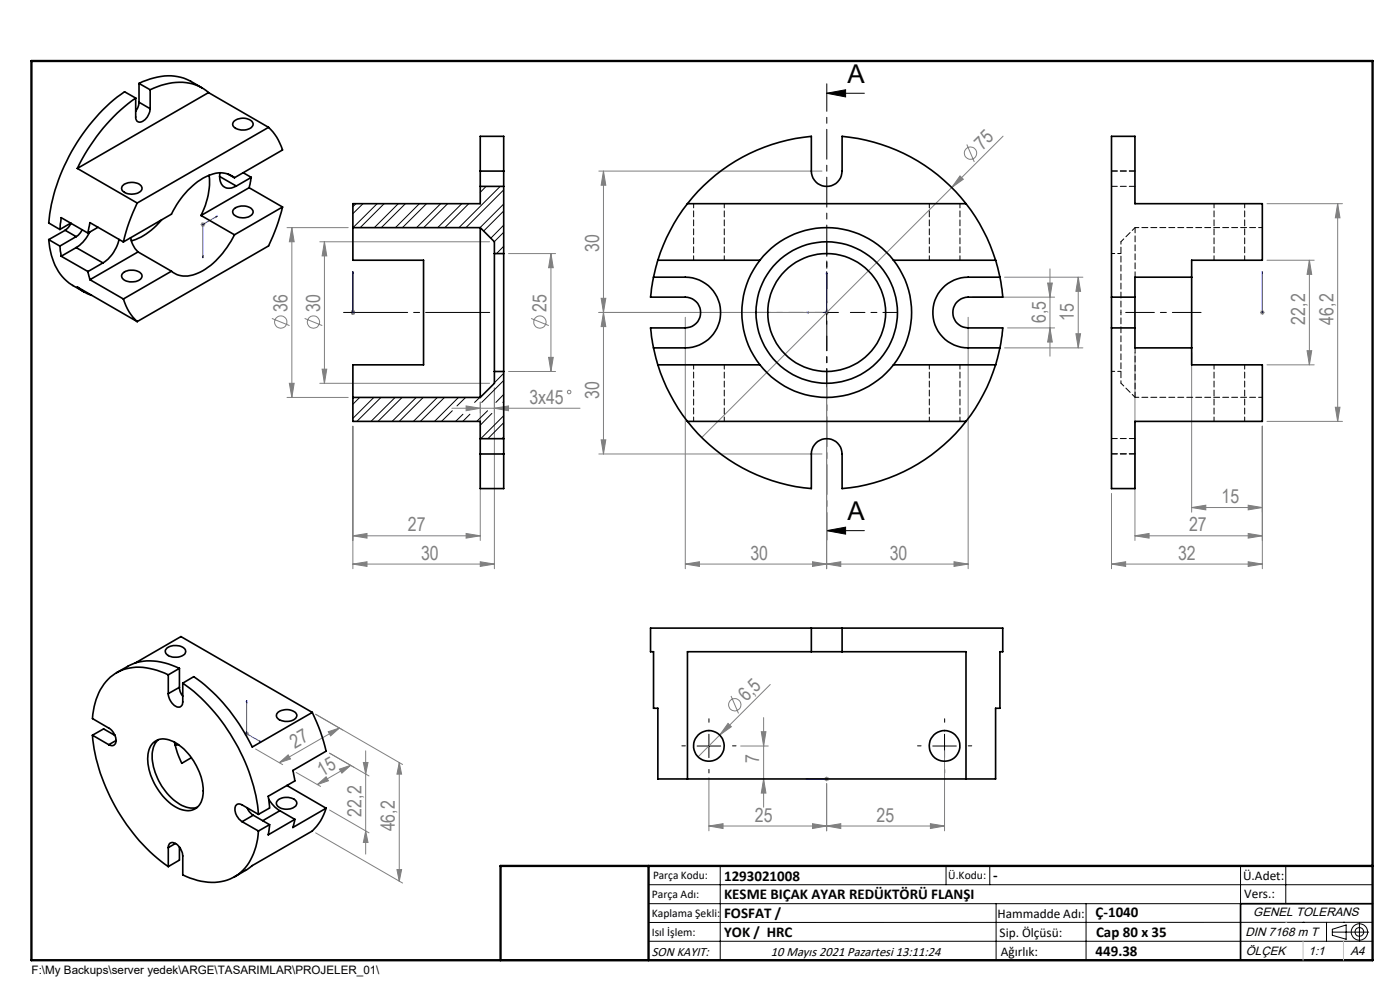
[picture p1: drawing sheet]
<svg xmlns="http://www.w3.org/2000/svg" width="297mm" height="210mm" viewBox="0 0 297 210" stroke-linecap="round" stroke-linejoin="round" font-family="sans-serif">
<g fill="none" stroke="#808080" stroke-width=".21">
<path d="M127 36.3h47.4M128 36.3l.5 3h-1zM128 36.3v60M203.7 37.3l.7 .7-2.5 1.8zM205.1 30.6l1.6 3.8M212.8 28.9l-63.9 63.9M42.5 47.6h1M42.7 47.3l.7 .7M43 47.1v1M43.4 47.3l-.7 .7M60.9 48.3h13M61.9 48.3v36"/>
<path d="M61.9 48.3l.5 3h-1zM67.8 51.3h36.1M68.8 51.3v30M68.8 51.3l.5 3h-1zM107.9 53.8h10M116.9 53.8v25M116.9 53.8l.5 3h-1zM213.1 58.8h16.6M222.7 57v18.6M228.7 58.8v15M228.7 58.8l.5 3h-1zM268.8 55.2h10"/>
<path d="M268.8 43.2h16M277.8 55.2l.5 3h-1zM277.8 55.2v22.2M283.8 43.2l.5 3h-1zM283.8 43.2v46.2M57.7 67.5l3.7 1.6M64.6 67.5l3.8 1.6M68.3 78.3h1l-.5 3zM74.4 66.3h1M74.5 65.9l.7 .7M74.9 65.8v1M75.2 65.9l-.7 .7"/>
<path d="M107.9 78.8h10M112.7 67.5l3.7 1.6M116.4 75.8h1l-.5 3zM127 66.3h47.4M127.5 63.3h1l-.5 3zM128 66.3l.5 3h-1zM145.4 67.3v53.3M174.9 66.3h1M175 65.9l.7 .7M175.4 65.8v1M175.7 65.9l-.7 .7M205.4 67.3v53.3"/>
<path d="M206.4 63h17.3M213.1 73.8h16.6M213.7 69.6h10M222.3 60h.9l-.5 3zM222.7 69.6l.5 3h-.9zM228.2 70.8h1l-.5 3zM240.8 74.8v39.8M252.8 74.8v33.8M267.3 66.3h1M267.4 65.9l.7 .7M267.8 65.8v1M268.1 65.9l-.7 .7"/>
<path d="M268.8 77.4h10M277.3 74.4h1l-.5 3zM60.9 84.3h13M61.4 81.3h1l-.5 3zM67.8 81.3h36.1M74.9 90.4v30.2M95.8 86.6h27.2M98.9 86.1l3 .5-3 .5zM101.9 85.3v29.3M104.9 86.6l3-.5v1zM104.9 82.3v38.3M127 96.3h47.4"/>
<path d="M127.5 93.3h1l-.5 3zM175.4 82.3v38.3M267.8 90.4v30.2M268.8 89.4h16M283.3 86.4h1l-.5 3zM74.9 113.7l3-.5v1zM74.9 119.7l3-.5v.9zM74.9 113.7h27M74.9 119.7h30M98.9 113.2l3 .5-3 .5zM101.9 119.2l3 .5-3 .4zM145.4 119.7l3-.5v.9z"/>
<path d="M145.4 119.7h60M172.4 119.2l3 .5-3 .4zM175.4 119.7l3-.5v.9zM202.4 119.2l3 .5-3 .4zM235.8 119.7l3-.5v.9zM235.8 104.7v15.9M235.8 119.7h32M240.8 113.7l3-.5v1zM240.8 113.7h27M252.8 107.7l3-.5v1zM252.8 107.7h15M264.8 107.2l3 .5-3 .5z"/>
<path d="M264.8 113.2l3 .5-3 .5zM264.8 119.2l3 .5-3 .4zM51.8 155.6h1M52 155.3l.7 .7M52.3 155.1v1M52.7 155.3l-.7 .7M54.2 158.9l5.8 3.3M69.6 155.2l2.4-.8-1.9 1.7zM69.9 159.8l8.4 4.8M72 154.4l-12.7 7.4M72.7 154.9l-5.7-3.4 18.4 10.7M77.6 159.3v21.9"/>
<path d="M152.7 155.9l-4.6 4.6M154.4 153.4l.8 .8-2.5 1.7zM155.1 147.6l1.6 3.7M157.1 158.2h5.9M161.5 155.2h1l-.5 3zM162 152.2v19M163.4 145.2l-10.7 10.7M200.4 159.2v17M59.3 161.8l1.8-1.7 .5 .9zM62.8 163.9l5.2 2.9M67 176.7l18.4 10.6M67.3 166.4l1.9-1.6 .5 .8z"/>
<path d="M69.9 171.8l8.4 4.9M72 163.2l2.4-.9-1.9 1.7zM74.4 162.3l-7.1 4.1M77.1 161.7h1l-.5 2.5zM77.6 176.3l.5 2.4h-1zM84.7 161.8v25.1M84.7 161.8l.5 2.4h-1zM150.4 175.2l3-.5v1zM150.4 165v11.2M150.4 175.2h50M162 165.2l.5 3h-1zM172.4 174.7l3 .5-3 .5z"/>
<path d="M174.9 165.2h1M175 164.9l.7 .7M175.4 164.7v1M175.4 166.2v10M175.4 175.2l3-.5v1zM175.7 164.9l-.7 .7M197.4 174.7l3 .5-3 .5zM84.2 184.5h1l-.5 2.4z"/>
<circle cx="205.9" cy="32.5" r="1.3"/>
<circle cx="59.6" cy="68.3" r="1.3"/>
<circle cx="66.5" cy="68.3" r="1.3"/>
<circle cx="114.5" cy="68.3" r="1.3"/>
<circle cx="120.7" cy="83.2" r=".38"/>
<circle cx="155.9" cy="149.5" r="1.31"/>
</g>
<g fill="none" stroke="#000" stroke-width=".21">
<path d="M175.4 19.8h8M175.4 19.8l4-.8v1.6zM172.9 66.3h5M175.4 63.8v5M175.4 112.6h8M175.4 112.6l4-.8v1.5zM147.9 158.2h5M150.4 155.7v5M197.9 158.2h5M200.4 155.7v5M137.6 187.7h153.6M137.6 191.7h153.6"/>
<path d="M137.6 199.7h153.6M152.8 183.7v20M200.7 183.7v4M210 183.7v4M211.3 191.7v12M230.4 191.7v12M263.2 183.7v20M272.8 183.7v8M276.4 195.6h.1M281.4 195.6v4.1M282.6 197.7h7.8M282.6 197.1l3-.9v3l-3-.8z"/>
<path d="M285 195.6h.1M288.4 195.8v3.8M291.2 195.6l-153.6 .1"/>
<circle cx="288.4" cy="197.7" r="1.74"/>
<circle cx="288.4" cy="197.7" r=".93"/>
</g>
<g fill="none" stroke="#00f" stroke-width=".21">
<path d="M43 54.4l.1-.1-.1 .4zM45.8 45.9h.3l-.3 .2zM46.1 45.9l-3.1 1.7v7.1M74.9 57.6v.5v-.5M74.9 57.6v8.7M175.4 57.6l.1 .5h-.2zM175.4 57.6v8.7h-4.3M267.8 57.6v.5v-.5M267.8 57.6v8.7M74.9 66.2v.2zM74.9 66.3h.1M171.1 66.3l.4-.1v.2z"/>
<path d="M267.8 66.2v.2zM267.8 66.3h.1M52.3 148.6l.1 .4-.2-.1zM52.3 148.6v7l3.1 1.8M55.1 157.2l.3 .2-.3-.1zM171.1 165.2h.4h-.4M171.1 165.2h4.3M175.3 165.2h.2zM175.4 165.2h.1"/>
</g>
<path d="M103.9 66.3h-31" fill="none" stroke="#000" stroke-width=".21" stroke-dasharray="15.2 1.3 1.3 1.3" stroke-dashoffset="1.6"/>
<path d="M238.8 66.3h16" fill="none" stroke="#000" stroke-width=".21" stroke-dasharray="15.2 1.3 1.3 1.3" stroke-dashoffset="9.1"/>
<path d="M145.4 158.2h-.8M150.4 153.2v-.7M155.4 158.2h.7M195.4 158.2h-.8M200.4 153.2v-.7M205.4 158.2h.7M150.4 163.2v.8M200.4 163.2v.8" fill="none" stroke="#000" stroke-width=".21" stroke-dasharray="15.2 1.3 1.3 1.3"/>
<path d="M170.4 66.3h-10M175.4 61.3v-10M175.4 71.3v10M180.4 66.3h10" fill="none" stroke="#000" stroke-width=".21" stroke-dasharray="15.2 1.3 1.3 1.3" stroke-dashoffset="12.1"/>
<path d="M175.4 17.8v96.7" fill="none" stroke="#000" stroke-width=".21" stroke-dasharray="6.3 1.3 1.3 1.3" stroke-dashoffset=".5"/>
<path d="M291.2 191.7h-28v12M106.2 203.7h185" fill="none" stroke="#000" stroke-width=".35"/>
<path d="M6.7 12.9h284.5v190.8h-284.5zM137.6 183.7v20M291.2 183.7h-185v20" fill="none" stroke="#000" stroke-width=".5"/>
<path d="M272.8 195.6h.1M276.4 199.7v4M285 199.7v4" fill="none" stroke="#c0c0c0" stroke-width=".21"/>
<path d="M175.4 19.8l4-.8v1.6zM175.4 112.6l4-.8v1.5z" fill="#000"/>
<g fill="#00f">
<path d="M171.1 66.3l.4 .1v-.2zM175.4 57.6l-.1 .5h.2z"/>
<path d="M267.8 66.2v.2zM267.8 57.6v.5zM171.1 165.2h.4zM175.3 165.2h.2z"/>
<path d="M55.1 157.2l.3 .2-.3-.1zM52.3 148.6l.1 .4-.2-.1z"/>
<path d="M45.8 45.9v.2l.3-.2zM43 54.4v.3l.1-.4z"/>
<path d="M74.9 66.2v.2zM74.9 57.6v.5zM74.9 66.2v.2zM74.9 57.6v.5z"/>
</g>
<g fill="#808080">
<path d="M154.4 153.4l.8 .8-2.5 1.7z"/>
<path d="M203.7 37.3l.7 .7-2.5 1.8z"/>
<path d="M264.8 107.2l3 .5-3 .5zM252.8 107.7l3-.5v1z"/>
<path d="M104.9 86.6l3-.5v1zM98.9 86.1l3 .5-3 .5zM264.8 113.2l3 .5-3 .5zM240.8 113.7l3-.5v1zM264.8 119.2l3 .5-3 .4zM235.8 119.7l3-.5v.9zM172.4 174.7l3 .5-3 .5zM150.4 175.2l3-.5v1z"/>
<path d="M145.4 119.7l3-.5v.9zM172.4 119.2l3 .5-3 .4zM175.4 119.7l3-.5v.9zM202.4 119.2l3 .5-3 .4zM74.9 113.7l3-.5v1zM98.9 113.2l3 .5-3 .5zM74.9 119.7l3-.5v.9zM101.9 119.2l3 .5-3 .4zM175.4 175.2l3-.5v1zM197.4 174.7l3 .5-3 .5z"/>
<path d="M59.3 161.8l1.8-1.7 .5 .9zM69.6 155.2l2.4-.8-1.9 1.7z"/>
<path d="M72 163.2l2.4-.9-1.9 1.7zM67.3 166.4l1.9-1.6 .5 .8z"/>
<path d="M228.2 70.8h1l-.5 3zM228.7 58.8l.5 3h-1zM116.4 75.8h1l-.5 3zM116.9 53.8l.5 3h-1zM68.3 78.3h1l-.5 3zM68.8 51.3l.5 3h-1zM84.2 184.5h1l-.5 2.4zM84.7 161.8l.5 2.4h-1z"/>
<path d="M283.3 86.4h1l-.5 3zM283.8 43.2l.5 3h-1z"/>
<path d="M128 36.3l.5 3h-1zM127.5 63.3h1l-.5 3zM61.9 48.3l.5 3h-1zM61.4 81.3h1l-.5 3zM277.8 55.2l.5 3h-1zM277.3 74.4h1l-.5 3zM161.5 155.2h1l-.5 3zM162 165.2l.5 3h-1zM77.1 161.7h1l-.5 2.5zM77.6 176.3l.5 2.4h-1z"/>
<path d="M128 66.3l.5 3h-1zM127.5 93.3h1l-.5 3z"/>
<path d="M222.3 60h.9l-.5 3zM222.7 69.6l.5 3h-.9z"/>
</g>
<g fill="none" stroke="#000" stroke-width=".35">
<path d="M29.5 17.7a11.8 11.8 0 0 1 10.7-.6l2.6 1.5M29.5 17.7l2.4 1.3M29.5 17.7v4M31.9 19a11.9 11.9 0 0 1 10.7-.5l1.6 1.1M31.9 19v4.1M44.2 19.6l-27.8 16.1M44.2 19.6l12.8 7.4M16.4 35.7l12.7 7.4M26 39.4a2.89 2.89 0 0 1 4.1 .2 1.31 1.31 0 0 1-1.5 1.5 2.22 2.22 0 0 1-2.8-1.1zM28.8 20.8l-2.4-1.3a39.9 39.9 0 0 0-16.1 27.8l2.4 1.4M28.8 20.8a38.4 38.4 0 0 0-12.4 14.9M28.8 20.8v4a.97 .97 0 0 0 .6 1.1 .97 .97 0 0 0 1.2-.4 3.5 3.5 0 0 0 1.3-2.4"/>
<path d="M29.5 21.7l-.2 .9-.5 1M29.5 21.7l2.4 1.4M44.3 37.2a15.2 15.2 0 0 1-1.6 8.5M46.6 37.4l3.5 2.1M46.6 36.7a2.52 2.52 0 0 0 1.8 3.2h.7l1-.4M48.3 36.9l1.4 .8M49.6 25.8a2.84 2.84 0 0 1 4 .2 1.35 1.35 0 0 1-1.5 1.5 2.27 2.27 0 0 1-2.7-1.2zM49.7 37.7a5.3 5.3 0 0 0-6.1-.2 16.9 16.9 0 0 0-7.2 7.9l-10.2 5.9M51.6 36.6l1.7 1M52.8 39.8l-10.1 5.9M52.8 39.8l7.1 4.1M53.3 37.6l-.5 2.2"/>
<path d="M53.3 37.6l-3.2 1.9M57 27a10.7 10.7 0 0 1 2.9 4.8l-10.2 5.9M57 27l-27.9 16.1M101.9 36.3v3.2M101.9 39.5v3.7h-27v5.1M101.9 36.3v-7.4h5v7.4M101.9 39.5h5M101.9 36.3h5M106.9 36.3v3.2M106.9 39.5v14.3M10.3 50.8a12.2 12.2 0 0 0 4.3 9.2l3.2 1.9M10.3 50.8l2.4 1.4"/>
<path d="M12.7 48.7l.3-2.5 5.7 3.3M12.7 52.2l.3 2.2M13 54.4l5.7 3.2M13.8 48.9l2.4 1.3M13.8 48.9l-3.5 1.9M15 47.3l-2.3 1.4M15.1 47.4l-.6 .9-.7 .6M16.2 52.5l5.6 3.3M16.2 52.5l-3.2 1.9M16.2 50.2l-3.5 2M17.4 48.7l-.7 1.1-.5 .4M18.7 49.5l.4-2.3 7.1 4.1"/>
<path d="M18.7 57.6l.4 1.7M19 49.2a7.8 7.8 0 0 1-2.8 3.3M19.1 59.3l7.1 4.1M20.8 48.2l-2.1 1.3M21.8 55.8l-3.1 1.8M25.3 50.8a8 8 0 0 1-3.5 5M26.2 57.8a2.93 2.93 0 0 1 3.9 .5 1.39 1.39 0 0 1-1.6 1.5 2.1 2.1 0 0 1-2.7-1.3zM27.7 50.4l.5 1.4 .4 .9 .7 .7M29.1 43.1a38.6 38.6 0 0 0-2.9 8.2M29.3 53.4l7.1 4.1M29.3 53.4l-10.2 5.9M34.3 46.6a13.4 13.4 0 0 1-6.4 4.5"/>
<path d="M36.4 57.5l-10.2 5.9M42.7 45.7l7 4.1M49.6 44.4a2.87 2.87 0 0 1 4.1 .3 1.43 1.43 0 0 1-1.6 1.5 2.46 2.46 0 0 1-2.7-1.1v-.4zM49.7 49.8a16.9 16.9 0 0 1-8.3 8.4 4.9 4.9 0 0 1-5-.7M59.9 43.9a41.5 41.5 0 0 1-2.9 8.3l-27.9 16M59.9 43.9l-10.2 5.9M74.9 48.3v6.9h15v22.2h-15v6.9M74.9 48.3h27M101.9 48.3v36M101.9 48.3l3 3v2.5M104.9 53.8v25M104.9 53.8h2"/>
<path d="M106.9 53.8v25M138.6 58.8h6.8a7.5 7.5 0 0 1 7.5 7.5 7.5 7.5 0 0 1-7.5 7.5h-6.8M138.6 58.8l-.6 4.2h7.4a3.3 3.3 0 0 1 3.2 3.3 3.3 3.3 0 0 1-3.2 3.3h-7.4l.6 4.2M139.6 55.2l-1 3.6M139.6 55.2h21.6M145.8 43.2a38.5 38.5 0 0 0-6.2 12M145.8 43.2a37.6 37.6 0 0 1 26.3-14.3v7.4a3.3 3.3 0 0 0 3.3 3.2 3.3 3.3 0 0 0 3.2-3.2v-7.4a37.6 37.6 0 0 1 26.3 14.3M145.8 43.2h59.1M161.2 55.2a18 18 0 0 1 28.3 0M161.2 55.2a17.9 17.9 0 0 0 0 22.2M189.5 55.2a17.9 17.9 0 0 1 0 22.2M189.5 55.2h21.7"/>
<path d="M204.9 43.2a38.5 38.5 0 0 1 6.3 12M211.2 55.2l.9 3.6M212.1 58.8h-6.7a7.5 7.5 0 0 0-7.5 7.5 7.5 7.5 0 0 0 7.5 7.5h6.7M212.1 58.8l.6 4.2h-7.3a3.3 3.3 0 0 0-3.3 3.3 3.3 3.3 0 0 0 3.3 3.3h7.3l-.6 4.2M252.8 58.8v-3.6h15v-12h-27v-14.3h-5v34.1M252.8 58.8h-12v4.2M252.8 58.8v15M19.4 62.6l-2-.9-1-.8 12.7 7.3M26.2 63.4a10.3 10.3 0 0 0 2.9 4.8M104.9 78.8v2.5l-3 3M104.9 78.8h2M106.9 78.8v14.3"/>
<path d="M138.6 73.8l1 3.6M139.6 77.4a38.5 38.5 0 0 0 6.2 12M139.6 77.4h21.6M161.2 77.4a18 18 0 0 0 28.3 0M189.5 77.4h21.7M211.2 77.4a38.5 38.5 0 0 1-6.3 12M212.1 73.8l-.9 3.6M235.8 69.6v34h5v-14.2h27v-12h-15v-3.6M235.8 63v6.6M235.8 63h5M235.8 69.6h5M240.8 69.6v4.2h12"/>
<path d="M240.8 63v6.6M74.9 84.3v5.1h27v3.7M74.9 84.3h27M101.9 93.1v3.2M101.9 96.3v7.3h5v-7.3M101.9 96.3h5M101.9 93.1h5M106.9 93.1v3.2M145.8 89.4a37.4 37.4 0 0 0 26.3 14.2v-7.3a3.3 3.3 0 0 1 3.3-3.2 3.3 3.3 0 0 1 3.2 3.2v7.3a37.4 37.4 0 0 0 26.3-14.2M145.8 89.4h59.1M35.4 137.5a3 3 0 0 1 3.9 .4 1.16 1.16 0 0 1-1.2 1.4 2.64 2.64 0 0 1-3-.9v-.4zM172.1 138.2h-26.3v27"/>
<path d="M172.1 133.2h-34.1v5h.6v12h1v15h6.2M172.1 138.2h6.5M172.1 133.2h6.5M172.1 133.2v5M178.6 133.2h34.1v5h-.6v12h-.9v15h-6.3M178.6 138.2h26.3v27M178.6 133.2v5M19.6 156a39.9 39.9 0 0 0 16.1 27.8M19.6 156l3.5 2M19.6 156l2.4-1.4 2.4 1.4M24.3 155.9h.1M24.6 157.1l-1.5 .9"/>
<path d="M28.7 140.6l9.7-5.6 27.9 16.1M32.5 157.6a3.5 3.5 0 0 1 4.3-.3 12.7 12.7 0 0 1 6.2 11.5 3.3 3.3 0 0 1-4.9 2.8 12.5 12.5 0 0 1-6.7-11.7l.4-1.3zM33.5 156.9a6.1 6.1 0 0 0-.8 6.4 11.9 11.9 0 0 0 6.8 7.9l.9 .2 1.4-.1M35.7 143.1a11.8 11.8 0 0 0-10.7-.6 11.2 11.2 0 0 0-5.3 9l-.1 .9 3.5 2a3.1 3.1 0 0 1 1.3 3.4l-.6 .4-.7-.2M35.7 143.1v4M37 157.4l.6 2.3 1 2.2 2-1.2M37.9 158h-.8M38.1 141.8a12 12 0 0 0-10.8-.6l-2.6 1.5M38.1 145.8l.1 .9 .6 1M38.1 145.8l-2.4 1.3M38.1 141.8l-2.4 1.3M38.1 141.8v4"/>
<path d="M38.8 144.9v4a1 1 0 0 1-.6 1.1 1 1 0 0 1-1.2-.4 3.7 3.7 0 0 1-1.3-2.5M38.8 144.9a40.3 40.3 0 0 1 16 26.9v.9M38.8 144.9l2.3-1.4a38.8 38.8 0 0 1 12.4 15l12.8-7.4M59 151.1a2.93 2.93 0 0 1 3.9 .4 1.35 1.35 0 0 1-1.5 1.5 2.27 2.27 0 0 1-2.8-1.2zM66.3 151.1a37.4 37.4 0 0 1 2.9 8.2l-7.1 4.1 .4 2.3-5.6 3.2 .3 2.5-2.4 1.3M35.7 179.8v4M37.2 178.9l-1.5 .9M38.1 179.7v2.7l-2.4 1.4M51.4 174.3l3.4 2M52.4 171.4l.4 .7 .9 .8M53.7 172.9l-2.3 1.4M53.7 172.9l3.5 2"/>
<path d="M54.8 172.7l-3.4-2a.99 .99 0 0 0-1.3 0 .99 .99 0 0 0-.3 1.2 3.5 3.5 0 0 0 1.6 2.4M54.8 176.3a11.4 11.4 0 0 1-5.4 9.9 11.4 11.4 0 0 1-9.9-.3l-.7-.3v-4a2.81 2.81 0 0 0-2.5-2.9l-.3 .2-.3 .9M57 169.5a7.3 7.3 0 0 0 2.4 2.5M57.2 174.9l-2.4 1.4M58.9 169.8a2.82 2.82 0 0 1 4 .4 1.51 1.51 0 0 1-1.7 1.4 2.05 2.05 0 0 1-2.6-1.3zM59.4 172l3.1 1.8M59.4 172l-3.7 2.1M60.9 166.6l8.3 4.8M62.5 173.8l-5.6 3.3 .3-2.2M69.2 171.4l-7.1 4.1 .4-1.7M69.2 171.4a10.6 10.6 0 0 1-2.9 4.9l-12.8 7.3-1 .8-2.8 1.6M145.8 165.2h59.1"/>
<circle cx="175.4" cy="66.3" r="15"/>
<circle cx="175.4" cy="66.3" r="12.5"/>
<circle cx="150.4" cy="158.2" r="3.3"/>
<circle cx="200.4" cy="158.2" r="3.3"/>
</g>
<path d="M147.1 43.2v12M153.6 55.2v-12M197.1 43.2v12M203.6 55.2v-12M257.6 43.2v12M264.1 55.2v-12M147.1 77.4v12M197.1 77.4v12M257.6 77.4v12M153.6 89.4v-12M203.6 89.4v-12M264.1 89.4v-12" fill="none" stroke="#000" stroke-width=".21" stroke-dasharray="1.3 .6" stroke-dashoffset=".3"/>
<g fill="none" stroke="#000" stroke-width=".21">
<path d="M103.1 39.5l-1.2 1.3M106.1 39.5l-8.7 8.8M75.5 43.2l-.6 .6M77 43.2l-2.1 2.1M80 43.2l-5.1 5.1M81.5 43.2l-5.1 5.1M84.5 43.2l-5.1 5.1M86 43.2l-5.1 5.1M89 43.2l-5.1 5.1M90.5 43.2l-5.1 5.1M93.5 43.2l-5.1 5.1M95 43.2l-5.1 5.1"/>
<path d="M98 43.2l-5.1 5.1M99.4 43.2l-5 5.1M106.9 43.3l-5.1 5M106.9 47.8l-2.8 2.7M106.9 52.2l-1.6 1.6M106.9 40.3l-8.1 8M106.9 44.8l-4.3 4.2M106.9 49.3l-2.1 2M106.9 53.8h-.1M106.9 79.2l-2 2M76.3 84.3l-1.4 1.5M79.3 84.3l-4.4 4.5"/>
<path d="M80.8 84.3l-5.1 5.1M83.8 84.3l-5.1 5.1M85.3 84.3l-5.1 5.1M88.3 84.3l-5.1 5.1M89.8 84.3l-5.1 5.1M92.8 84.3l-5.1 5.1M94.3 84.3l-5.1 5.1M96 87.1l-2.3 2.3M97.3 84.3l-5.1 5.1M98.2 87.9l-1.5 1.5M98.8 84.3l-1.9 1.8M99.7 87.9l-1.5 1.5"/>
<path d="M101.8 84.3l-1.1 1.1M103.4 87.1l-2.3 2.3M104.4 87.7l-2.5 2.5M106.9 83.7l-1.7 1.7M106.9 88.2l-4.9 4.9M106.9 92.7l-.4 .4M106.9 80.7l-4.7 4.7M106.9 85.2l-.2 .2M106.9 89.7l-3.4 3.4"/>
</g>
<path d="M240.8 58.8v-10.5M240.8 84.3v-10.5" fill="none" stroke="#000" stroke-width=".21" stroke-dasharray="1.3 .6" stroke-dashoffset=".1"/>
<path d="M237.8 51.3v15M237.8 66.3v15" fill="none" stroke="#000" stroke-width=".21" stroke-dasharray="1.3 .6" stroke-dashoffset=".8"/>
<path d="M235.8 39.5h5M240.8 36.3h-5M240.8 96.3h-5M240.8 93h-5" fill="none" stroke="#000" stroke-width=".21" stroke-dasharray="1.3 .6"/>
<path d="M240.8 48.3l-3 3M237.8 81.3l3 3" fill="none" stroke="#000" stroke-width=".21" stroke-dasharray="1.3 .6" stroke-dashoffset=".4"/>
<path d="M267.8 48.3h-27M240.8 84.3h27" fill="none" stroke="#000" stroke-width=".21" stroke-dasharray="1.3 .6" stroke-dashoffset=".5"/>
<path d="M237.8 53.8h-2M235.8 78.8h2" fill="none" stroke="#000" stroke-width=".21" stroke-dasharray="1.3 .6" stroke-dashoffset=".6"/>
<g font-size="5.5">
<text x="179.8" y="17.6">A</text>
<text x="179.8" y="110.4">A</text>
</g>
<g font-size="4.1" fill="#808080">
<text x="208.4" y="32" transform="rotate(-45 208.4 32)">75</text>
<text x="127.1" y="53.4" transform="rotate(-90 127.1 53.4)">30</text>
<text x="61" y="66.2" transform="rotate(-90 61 66.2)">36</text>
<text x="67.9" y="66.2" transform="rotate(-90 67.9 66.2)">30</text>
<text x="116" y="66.2" transform="rotate(-90 116 66.2)">25</text>
<text x="221.8" y="68.5" transform="rotate(-90 221.8 68.5)">6,5</text>
<text x="227.8" y="68" transform="rotate(-90 227.8 68)">15</text>
<text x="276.9" y="68.8" transform="rotate(-90 276.9 68.8)">22,2</text>
<text x="282.9" y="68.8" transform="rotate(-90 282.9 68.8)">46,2</text>
<text x="112.3" y="85.7">3x45</text>
<text x="127.1" y="84.7" transform="rotate(-90 127.1 84.7)">30</text>
<text x="259.1" y="106.7">15</text>
<text x="86.5" y="112.7">27</text>
<text x="252.3" y="112.7">27</text>
<text x="89.3" y="118.7">30</text>
<text x="159.2" y="118.7">30</text>
<text x="188.8" y="118.7">30</text>
<text x="249.9" y="118.7">32</text>
<text x="158.4" y="149" transform="rotate(-45 158.4 149)">6,5</text>
<text x="62.5" y="158.8" transform="rotate(-30 62.5 158.8)">27</text>
<text x="161.1" y="161.8" transform="rotate(-90 161.1 161.8)">7</text>
<text x="68.3" y="164.8" transform="rotate(-30 68.3 164.8)">15</text>
<text x="76.7" y="173.2" transform="rotate(-90 76.7 173.2)">22,2</text>
<text x="83.8" y="176.4" transform="rotate(-90 83.8 176.4)">46,2</text>
<text x="160.1" y="174.3">25</text>
<text x="185.9" y="174.3">25</text>
</g>
<g font-size="3.2">
<text x="153.6" y="186.8">1293021008</text>
<text x="153.6" y="190.8">KESME BIÇAK AYAR REDÜKTÖRÜ FLANŞI</text>
<text x="210.7" y="186.6">-</text>
<text x="153.6" y="194.8">FOSFAT /</text>
<text x="232.4" y="194.5">Ç-1040</text>
<text x="153.6" y="198.8">YOK / HRC</text>
<text x="232.4" y="202.8">449.38</text>
<text x="232.5" y="198.8">Cap 80 x 35</text>
</g>
<g font-size="2.8">
<text x="263.7" y="186.7">Ü.Adet:</text>
<text x="263.9" y="190.5">Vers.:</text>
<text x="211.6" y="194.8">Hammadde Adı:</text>
<text x="138.3" y="202.8">SON KAYIT:</text>
<text x="163.5" y="202.8">10 Mayıs 2021 Pazartesi 13:11:24</text>
<text x="212.1" y="198.7">Sip. Ölçüsü:</text>
<text x="212.3" y="202.7">Ağırlık:</text>
</g>
<g font-size="2.6">
<text x="265.9" y="194.4">GENEL TOLERANS</text>
<text x="264.2" y="198.5">DIN 7168 m T</text>
<text x="264.3" y="202.6">ÖLÇEK</text>
<text x="277.6" y="202.6">1:1</text>
<text x="286.5" y="202.6">A4</text>
</g>
<g font-size="2.5">
<text x="138.3" y="190.5">Parça Adı:</text>
<text x="138.5" y="186.5">Parça Kodu:</text>
<text x="201.2" y="186.5">Ü.Kodu:</text>
<text x="138.3" y="194.5">Kaplama Şekli:</text>
<text x="138.3" y="198.6">Isıl İşlem:</text>
<text x="6.7" y="206.7">F:\My Backups\server yedek\ARGE\TASARIMLAR\PROJELER_01\</text>
</g>
</svg>
